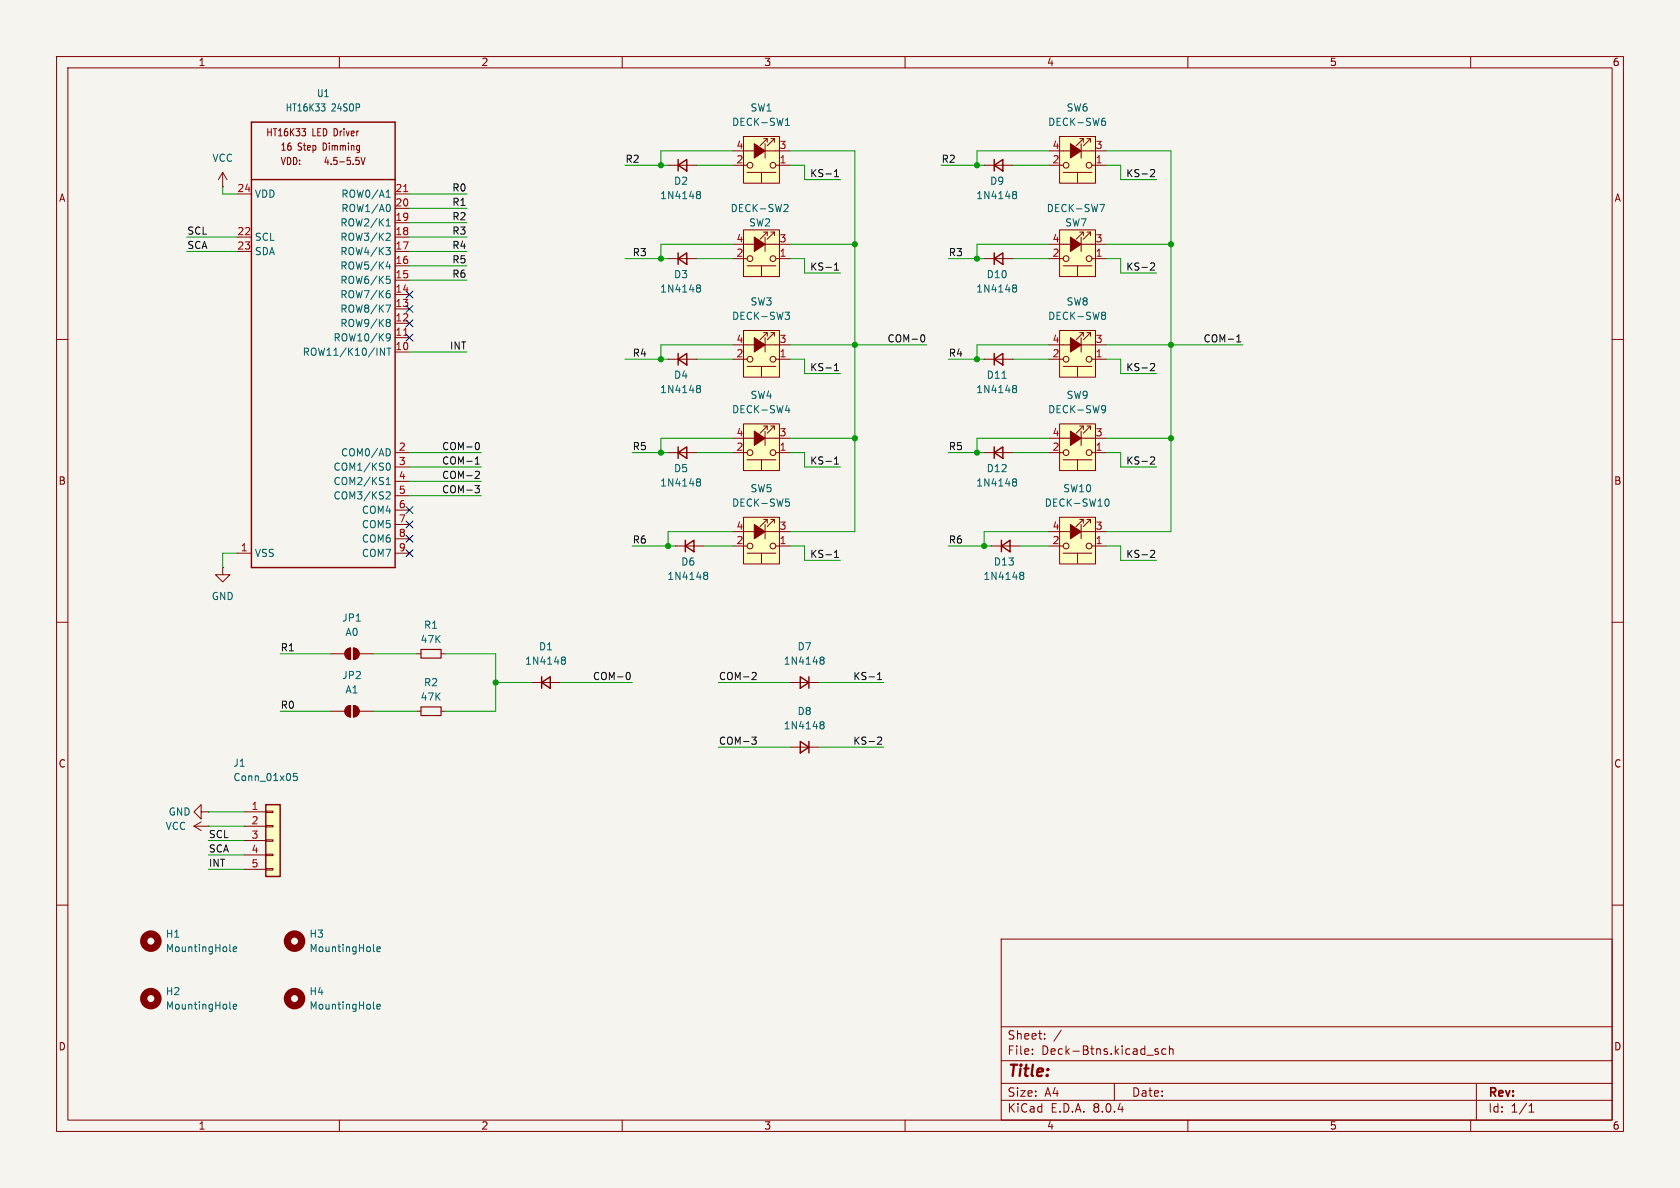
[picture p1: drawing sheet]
<svg xmlns="http://www.w3.org/2000/svg" width="297mm" height="210mm" viewBox="0 0 297 210" stroke-linecap="round" stroke-linejoin="round" font-family="sans-serif">
<path d="M0 0h297v210h-297z" fill="#f5f4ef" stroke="#f5f4ef" stroke-width=".18"/>
<g fill="none" stroke="#840000" stroke-width=".18">
<path d="M10 10h277v190h-277zM12 12h273v186h-273zM60 10v2M110 10v2M160 10v2M210 10v2M260 10v2M10 60h2M285 60h2M10 110h2M285 110h2M10 160h2"/>
<path d="M285 160h2M177 166h108v32h-108zM60 198v2M110 198v2M160 198v2M177 194.5h108M177 191.5h108M177 187.5h108M177 181.5h108M182.5 186.3v.1M182.5 185.5v.1M184.7 183.6v.1"/>
<path d="M184.7 182.8v.1M187.6 182.1l-1.3 2M197 191.5v3M204.2 185.7l.6 .4-.2 .3-.4-.1M204.7 185.5l-.3-.1-.2 .2M206.1 185.5l-.4-.1-.3 .3v.4l.1 .2h.6M206.7 185.5l.3-.1 .3 .1 .1 .9M206.7 184.9v1.5M210 198v2M260 198v2M261 191.5v6.5M270.3 196.6h.9"/>
<path d="M270.3 195.5l.4-.4v1.5"/>
</g>
<circle cx="52.1" cy="166.4" r="1.27" fill="none" stroke="#840000" stroke-width="1.3"/>
<path d="M66 168l.2 .2M66.6 167.8l.6-.1v-.3h-.4l-.2 .2 .1 .6h.5" fill="none" stroke="#006464" stroke-width=".18"/>
<path d="M131.4 58.4h6.4v8.3h-6.4z" fill="#ffffc2"/>
<g fill="none" stroke="#840000" stroke-width=".18">
<path d="M118.1 29.2h5.1M131.4 58.4h6.4v8.3h-6.4zM135 58.8h.6v.6M135.3 59.7v2.5M135.6 58.8l-1.2 1.3M136.3 58.8h.6v.6M136.9 58.8l-1.3 1.3M129.5 61h10.2M129.5 63.5h2.6M132.1 64.8h5.1M134.6 64.8v1.7M137.2 63.5h2.5"/>
<path d="M119.4 96.5h5.1M39.4 100.3v1.3h-1.3l1.3 1.3 1.2-1.3h-1.2M39.4 100.3h.1M58.4 115.6h2.6M61.3 114.9l.7-.3v2a1.02 1.02 0 0 1-1-.6 1.02 1.02 0 0 1 .3-1.1zM62.5 114.6a1.02 1.02 0 0 1 1 1 1.02 1.02 0 0 1-1 1zM63.5 115.6h2.5M73.7 115.6h.7M78 115.6h.7M58.4 125.7h2.6M61.3 125l.7-.3v2a1.02 1.02 0 0 1-1-.6 1.02 1.02 0 0 1 .3-1.1zM62.5 124.7a1.02 1.02 0 0 1 1 1 1.02 1.02 0 0 1-1 1z"/>
<path d="M63.5 125.7h2.5M73.7 125.7h.7M78 125.7h.7M94 120.7h5.1M34.3 146.1l1.3 .7M34.3 146.1h2.5M35.6 143.5v1.3l-1.3-1.3 1.3-1.3v1.3h1.2M35.6 145.3l-1.3 .8M36.8 146.1h.1M36.8 143.5h.1"/>
<circle cx="132.6" cy="63.5" r=".51"/>
<circle cx="136.7" cy="63.5" r=".51"/>
</g>
<g fill="#840000" stroke="#840000" stroke-width=".18">
<path d="M133.3 59.7l2 1.3-2 1.2z"/>
<path d="M61.3 114.9l.7-.3v2a1.02 1.02 0 0 1-1-.6 1.02 1.02 0 0 1 .3-1.1z"/>
<path d="M62.5 114.6a1.02 1.02 0 0 1 1 1 1.02 1.02 0 0 1-1 1z"/>
<path d="M61.3 125l.7-.3v2a1.02 1.02 0 0 1-1-.6 1.02 1.02 0 0 1 .3-1.1z"/>
<path d="M62.5 124.7a1.02 1.02 0 0 1 1 1 1.02 1.02 0 0 1-1 1z"/>
</g>
<g fill="none" stroke="#006464" stroke-width=".18">
<path d="M123.2 34.3l.2 .1M123.2 33.9h.4l.2 .1v.2l-.2 .2M123.4 34.4h.2M123.4 34.4l-.2 .1M123.6 34.4l.2 .2v.4l-.2 .1h-.4M138.8 55.2h.8l-.4 .5 .3 .1 .1 .4-.3 .3h-.3M99.4 116.6l.1 .1M99.4 116.2l.3-.1 .2 .2 .1 .2-.3 .2M99.5 116.7h.2M99.5 116.7l-.1 .1M99.7 116.7l.3 .2-.1 .4-.2 .1h-.3M124.5 101.6l.1 .1"/>
<path d="M124.5 101.2h.4l.2 .1v.2l-.2 .2M124.6 101.7h.3M124.6 101.7l-.1 .1M124.9 101.7l.2 .2v.4l-.2 .1h-.4"/>
</g>
<path d="M119.9 29.2l1.5-1v2zM119.9 28.2v2M121.2 96.5l1.5-1v2zM121.2 95.5v2M95.8 119.6v2.1M95.8 120.7l1.5-1.1v2.1z" fill="none" stroke="#840000" stroke-width=".25"/>
<path d="M74.4 114.8h3.6v1.5h-3.6zM74.4 125h3.6v1.5h-3.6z" fill="none" stroke="#840000" stroke-width=".2"/>
<path d="M47 142.2h2.5v12.7h-2.5z" fill="#ffffc2"/>
<path d="M43.2 143.5h3.8M43.2 146.1h3.8M43.2 148.6h3.8M43.2 151.1h3.8M43.2 153.7h3.8M47 153.5h1.3v.3h-1.3zM47 151h1.3v.3h-1.3zM47 148.5h1.3v.2h-1.3zM47 145.9h1.3v.3h-1.3zM47 143.4h1.3v.2h-1.3z" fill="none" stroke="#840000" stroke-width=".18"/>
<path d="M47 142.2h2.5v12.7h-2.5z" fill="none" stroke="#840000" stroke-width=".25"/>
<path d="M52.5 136.7h-.6l-.1 .6 .2-.1 .4 .1 .2 .1-.1 .5-.2 .1-.5-.1" fill="none" stroke="#006464" stroke-width=".18"/>
<path d="M131.4 24.1h6.4v8.3h-6.4z" fill="#ffffc2"/>
<g fill="none" stroke="#840000" stroke-width=".18">
<path d="M39.4 33h.1M39.4 30.5l-.8 1.3M39.4 30.5v2.5M39.4 30.5l.7 1.3M129.5 26.7h10.2M129.5 29.2h2.6M131.4 24.1h6.4v8.3h-6.4zM132.1 30.5h5.1M134.6 30.5v1.8M135 24.5h.6v.6M135.3 25.4v2.5M135.6 24.5l-1.2 1.3"/>
<path d="M136.3 24.5h.6v.6M136.9 24.5l-1.3 1.3M137.2 29.2h2.5M118.1 45.7h5.1M174 63.5h5.1M175.3 96.5h5M139.7 120.7h5.1M139.7 132.1h5.1"/>
<circle cx="132.6" cy="29.2" r=".51"/>
<circle cx="136.7" cy="29.2" r=".51"/>
</g>
<path d="M133.3 25.4l2 1.3-2 1.2z" fill="#840000" stroke="#840000" stroke-width=".18"/>
<g fill="none" stroke="#006464" stroke-width=".18">
<path d="M138.9 22.2h.7M138.9 21.3l.3-.4v1.3M123.2 50.8l.2 .1M123.2 50.4h.4l.2 .1v.2l-.2 .2M123.4 50.9h.2M123.4 50.9l-.2 .1M123.6 50.9l.2 .2v.4l-.2 .1h-.4M177.2 66.9h.7M179.1 68.6l.1 .1M179.1 68.2l.4-.1 .2 .2v.1l-.2 .3M179.2 68.7h.3M179.2 68.7h-.1"/>
<path d="M179.5 68.7l.2 .2v.4l-.2 .1h-.4M145.1 116.6l.1 .1M145.1 116.2l.3-.1 .2 .2 .1 .2-.3 .2M145.2 116.7h.2M145.2 116.7l-.1 .1M145.4 116.7l.3 .2-.1 .4-.2 .1h-.3M180.4 101.6l.1 .1M180.4 101.2h.4l.1 .1 .1 .2-.2 .2M180.5 101.7h.3M180.5 101.7l-.1 .1M180.8 101.7l.2 .2-.1 .4-.1 .1h-.4M145.1 127.6h.3l.2 .1 .1 .2-.3 .2"/>
<path d="M145.1 128.1h.1M145.2 128.1h.2M145.2 128.1l-.1 .1M145.4 128.1l.3 .3-.1 .3-.2 .1h-.3M40.6 168l.2 .2M40.6 178.2l.2 .2M41.2 167.8l.6-.1v-.3h-.4l-.2 .2 .1 .6h.5M41.2 178l.6-.2v-.2l-.4-.1-.2 .2 .1 .6h.5M66 178.2l.2 .2M66.6 178l.6-.2v-.2l-.4-.1-.2 .2 .1 .6h.5"/>
</g>
<path d="M119.9 45.7l1.5-1v2zM119.9 44.7v2M175.8 63.5l1.5-1v2zM175.8 62.5v2M177 96.5l1.6-1v2zM177 95.5v2M141.5 119.6l1.5 1.1-1.5 1zM143 119.6v2.1M141.5 131.1l1.5 1-1.5 1zM143 131.1v2" fill="none" stroke="#840000" stroke-width=".25"/>
<g fill="none" stroke="#840000" stroke-width="1.3">
<circle cx="26.7" cy="176.5" r="1.27"/>
<circle cx="26.7" cy="166.4" r="1.27"/>
<circle cx="52.1" cy="176.5" r="1.27"/>
</g>
<path d="M187.3 74.9h6.4v8.3h-6.4z" fill="#ffffc2"/>
<g fill="none" stroke="#840000" stroke-width=".18">
<path d="M185.4 77.5h10.2M187.3 74.9h6.4v8.3h-6.4zM190.9 75.3h.6v.6M191.1 76.2v2.5M191.5 75.3l-1.3 1.3M192.2 75.3h.6v.6M192.8 75.3l-1.3 1.3M185.4 80h2.6M188 81.3h5M190.5 81.3v1.8M193 80h2.6"/>
<circle cx="188.5" cy="80" r=".51"/>
<circle cx="192.5" cy="80" r=".51"/>
</g>
<path d="M189.2 76.2l1.9 1.3-1.9 1.2z" fill="#840000" stroke="#840000" stroke-width=".18"/>
<path d="M195 71.7l.4 .1a.84 .84 0 0 1-.3 1.2h-.2M195.5 72.2l-.3 .3h-.2" fill="none" stroke="#006464" stroke-width=".18"/>
<path d="M187.3 91.4h6.4v8.3h-6.4z" fill="#ffffc2"/>
<g fill="none" stroke="#840000" stroke-width=".18">
<path d="M41.9 34.3h2.5M53.4 22.7h.6l-.3 .5M53.8 23.2l.2 .3v.3l-.2 .2M63.3 28.3l.2 .3v.3l-.2 .2M63.8 27.8l.4 1.3 .3-1.3M69.8 39.4h2.6M69.8 36.8h2.6M69.8 34.3h2.6M41.9 44.5h2.5M41.9 41.9h2.5M69.8 59.7h2.6M69.8 57.2h2.6"/>
<path d="M69.8 54.6h2.6M69.8 52.1h2.6M69.8 49.5h2.6M69.8 47h2.6M69.8 44.5h2.6M69.8 41.9h2.6M174 45.7h5.1M69.8 62.2h2.6M41.9 97.8h2.5M69.8 97.8h2.6M69.8 80h2.6M69.8 82.6h2.6"/>
<path d="M69.8 85.1h2.6M69.8 87.6h2.6M69.8 90.2h2.6M69.8 92.7h2.6M69.8 95.3h2.6M174 80h5.1M185.4 94h10.2M185.4 96.5h2.6M187.3 91.4h6.4v8.3h-6.4zM188 97.8h5M190.5 97.8v1.8M190.9 91.8h.6v.7"/>
<path d="M191.1 92.7v2.6M191.5 91.8l-1.3 1.3M192.2 91.8h.6v.7M192.8 91.8l-1.3 1.3M193 96.5h2.6"/>
<circle cx="188.5" cy="96.5" r=".51"/>
<circle cx="192.5" cy="96.5" r=".51"/>
</g>
<path d="M189.2 92.7l1.9 1.3-1.9 1.3z" fill="#840000" stroke="#840000" stroke-width=".18"/>
<g fill="none" stroke="#006464" stroke-width=".18">
<path d="M56.8 18.4h.7l-.4 .4M57.3 18.8l.2 .3v.3l-.2 .2M68.3 39.9h.7M68.3 39l.3-.3v1.2M68.3 34.9h.7M68.4 33.9l.2-.3v1.3M68.7 36.1a.79 .79 0 0 1 0 1.3M68.2 43.8h.8l-.4 .4 .3 .2 .1 .4-.2 .2h-.4M68.2 53.9h.9l-.6 1.3M68.3 47.1h.8M68.3 59.1l.2-.1 .4 .1a.84 .84 0 0 1-.3 1.2h-.2M68.3 48.8h.6"/>
<path d="M68.5 41.2l.4 .1 .1 .3-.8 .9h.8M68.5 49.3h.3l.2 .3-.1 .4-.4 .1M68.5 51.9h.4l.1 .2-.1 .4-.4 .1M68.5 56.5h.3l.2 .2-.2 .3M68.5 57h.3M68.8 57l.2 .2v.3l-.1 .2h-.4M68.9 51.4h-.4M68.9 46.7v.9M69 59.5l-.2 .3-.5-.1M179.1 50.4h.4l.2 .1v.2l-.2 .2M179.1 50.8l.1 .1M179.2 50.9h.3"/>
<path d="M179.2 50.9l-.1 .1M179.5 50.9l.2 .2v.4l-.2 .1h-.4M67.2 61.5l.8 1.3v-1.3M68.4 61.5h.7M68.8 79.4l.2 .5-.2 .6M68.8 61.5v1.3M68.3 84.8l.3-.4v1.3M68.3 85.7h.7M68.3 87l.5-.1 .2 .4-.8 .9h.8M68.3 82.1l.3-.2a.68 .68 0 0 1 .4 .6 .68 .68 0 0 1-.4 .6l-.3-.2M179.1 85.1l.1 .1M179.1 84.7h.4l.2 .1v.2l-.2 .2"/>
<path d="M179.2 85.2h.3M179.2 85.2l-.1 .1M179.5 85.2l.2 .2v.4l-.2 .1h-.4M195.5 88.3l.1-.1a.68 .68 0 0 1 .5 .6 .68 .68 0 0 1-.5 .7l-.1-.1"/>
</g>
<path d="M44.4 21.6h25.4v78.7h-25.4zM44.4 31.8h25.4M175.8 45.7l1.5-1v2zM175.8 44.7v2M175.8 79v2M175.8 80l1.5-1v2z" fill="none" stroke="#840000" stroke-width=".25"/>
<path d="M71.4 33.9h.7M71.4 59.3h.7" fill="none" stroke="#a90000" stroke-width=".18"/>
<path d="M187.3 40.6h6.4v8.3h-6.4z" fill="#ffffc2"/>
<g fill="none" stroke="#840000" stroke-width=".18">
<path d="M185.4 43.2h10.2M185.4 45.7h2.6M187.3 40.6h6.4v8.3h-6.4zM188 47h5M190.5 47v1.8M190.9 41h.6v.7M191.1 41.9v2.6M191.5 41l-1.3 1.3M192.2 41h.6v.7M192.8 41l-1.3 1.3M193 45.7h2.6"/>
<circle cx="188.5" cy="45.7" r=".51"/>
<circle cx="192.5" cy="45.7" r=".51"/>
</g>
<path d="M189.2 41.9l1.9 1.3-1.9 1.3z" fill="#840000" stroke="#840000" stroke-width=".18"/>
<path d="M194.4 36.1h.9l-.6 1.3" fill="none" stroke="#006464" stroke-width=".18"/>
<path d="M187.3 24.1h6.4v8.3h-6.4z" fill="#ffffc2"/>
<g fill="none" stroke="#840000" stroke-width=".18">
<path d="M174 29.2h5.1M185.4 26.7h10.2M185.4 29.2h2.6M187.3 24.1h6.4v8.3h-6.4zM188 30.5h5M190.5 30.5v1.8M190.9 24.5h.6v.6M191.1 25.4v2.5M191.5 24.5l-1.3 1.3M192.2 24.5h.6v.6M192.8 24.5l-1.3 1.3M193 29.2h2.6"/>
<circle cx="188.5" cy="29.2" r=".51"/>
<circle cx="192.5" cy="29.2" r=".51"/>
</g>
<path d="M189.2 25.4l1.9 1.3-1.9 1.2z" fill="#840000" stroke="#840000" stroke-width=".18"/>
<path d="M179.1 34.3l.1 .1M179.1 33.9h.4l.2 .1v.2l-.2 .2M179.2 34.4h.3M179.2 34.4l-.1 .1M179.5 34.4l.2 .2v.4l-.2 .1h-.4M195 21.4h.2l.3 .2-.1 .4-.4 .2M195.3 20.9l-.3 .1" fill="none" stroke="#006464" stroke-width=".18"/>
<path d="M175.8 29.2l1.5-1v2zM175.8 28.2v2" fill="none" stroke="#840000" stroke-width=".25"/>
<path d="M187.3 58.4h6.4v8.3h-6.4z" fill="#ffffc2"/>
<g fill="none" stroke="#840000" stroke-width=".18">
<path d="M187.3 58.4h6.4v8.3h-6.4zM190.9 58.8h.6v.6M191.1 59.7v2.5M191.5 58.8l-1.3 1.3M192.2 58.8h.6v.6M192.8 58.8l-1.3 1.3M185.4 61h10.2M185.4 63.5h2.6M188 64.8h5M190.5 64.8v1.7M193 63.5h2.6"/>
<circle cx="188.5" cy="63.5" r=".51"/>
<circle cx="192.5" cy="63.5" r=".51"/>
</g>
<path d="M189.2 59.7l1.9 1.3-1.9 1.2z" fill="#840000" stroke="#840000" stroke-width=".18"/>
<path d="M195 55.2h.2l.3 .2-.3 .3M195 55.7h.2M195.2 55.7l.3 .3v.2l-.3 .3h-.2" fill="none" stroke="#006464" stroke-width=".18"/>
<path d="M131.4 91.4h6.4v8.3h-6.4z" fill="#ffffc2"/>
<g fill="none" stroke="#840000" stroke-width=".18">
<path d="M118.1 80h5.1M129.5 94h10.2M129.5 96.5h2.6M131.4 91.4h6.4v8.3h-6.4zM132.1 97.8h5.1M134.6 97.8v1.8M135 91.8h.6v.7M135.3 92.7v2.6M135.6 91.8l-1.2 1.3M136.3 91.8h.6v.7M136.9 91.8l-1.3 1.3M137.2 96.5h2.5"/>
<circle cx="132.6" cy="96.5" r=".51"/>
<circle cx="136.7" cy="96.5" r=".51"/>
</g>
<path d="M133.3 92.7l2 1.3-2 1.3z" fill="#840000" stroke="#840000" stroke-width=".18"/>
<path d="M123.2 85.1l.2 .1M123.2 84.7h.4l.2 .1v.2l-.2 .2M123.4 85.2h.2M123.4 85.2l-.2 .1M123.6 85.2l.2 .2v.4l-.2 .1h-.4M138.9 88.2h.6M139 88.7h.3l.3 .2-.1 .5-.5 .1" fill="none" stroke="#006464" stroke-width=".18"/>
<path d="M119.9 79v2M119.9 80l1.5-1v2z" fill="none" stroke="#840000" stroke-width=".25"/>
<path d="M131.4 74.9h6.4v8.3h-6.4z" fill="#ffffc2"/>
<g fill="none" stroke="#840000" stroke-width=".18">
<path d="M129.5 77.5h10.2M131.4 74.9h6.4v8.3h-6.4zM135 75.3h.6v.6M135.3 76.2v2.5M135.6 75.3l-1.2 1.3M136.3 75.3h.6v.6M136.9 75.3l-1.3 1.3M129.5 80h2.6M132.1 81.3h5.1M134.6 81.3v1.8M137.2 80h2.5"/>
<circle cx="132.6" cy="80" r=".51"/>
<circle cx="136.7" cy="80" r=".51"/>
</g>
<path d="M133.3 76.2l2 1.3-2 1.2z" fill="#840000" stroke="#840000" stroke-width=".18"/>
<path d="M138.9 72.5h.7M139.5 72.1v.9" fill="none" stroke="#006464" stroke-width=".18"/>
<path d="M131.4 40.6h6.4v8.3h-6.4z" fill="#ffffc2"/>
<g fill="none" stroke="#840000" stroke-width=".18">
<path d="M129.5 43.2h10.2M129.5 45.7h2.6M131.4 40.6h6.4v8.3h-6.4zM132.1 47h5.1M134.6 47v1.8M135 41h.6v.7M135.3 41.9v2.6M135.6 41l-1.2 1.3M136.3 41h.6v.7M136.9 41l-1.3 1.3M137.2 45.7h2.5M118.1 63.5h5.1"/>
<circle cx="132.6" cy="45.7" r=".51"/>
<circle cx="136.7" cy="45.7" r=".51"/>
</g>
<path d="M133.3 41.9l2 1.3-2 1.3z" fill="#840000" stroke="#840000" stroke-width=".18"/>
<path d="M138.8 36.1l.4 .1 .1 .3-.8 .9h.8M123.2 68.6l.2 .1M123.2 68.2l.4-.1 .2 .2v.1l-.2 .3M123.4 68.7h.2M123.4 68.7h-.2M123.6 68.7l.2 .2v.4l-.2 .1h-.4" fill="none" stroke="#006464" stroke-width=".18"/>
<path d="M119.9 63.5l1.5-1v2zM119.9 62.5v2" fill="none" stroke="#840000" stroke-width=".25"/>
<g fill="none" stroke="#0f0f0f" stroke-width=".18">
<path d="M147.5 30.3l.4-.3v1.2M147.5 31.2h.7M203.5 30h.4l.2 .3-.8 .9h.8M147.5 46.8l.4-.3v1.2M147.5 47.7h.7M162.9 59.2h.2a.68 .68 0 0 1 .4 .6 .68 .68 0 0 1-.4 .6h-.2M203.5 46.5h.4l.2 .3-.8 .9h.8M218.6 59.5l.4-.3v1.2M84.2 78.3l.1-.1a.68 .68 0 0 1 .5 .7 .68 .68 0 0 1-.5 .6l-.1-.1M147.5 65.5h.7M147.5 64.6l.4-.3v1.2M203.5 64.3h.4l.2 .3-.8 .9h.8"/>
<path d="M218.6 60.4h.8M84 85.8h.7l-.4 .5 .4 .2v.4l-.2 .2h-.4M84 82h.7M84 81.1l.4-.3v1.2M84.2 83.3l.4 .1 .1 .3-.7 .9h.7M147.5 81.1l.4-.3v1.2M147.5 97.6l.4-.3v1.2M147.5 82h.7M147.5 98.5h.7M203.5 80.8h.4l.2 .3-.8 .9h.8M203.5 97.3h.4l.2 .3-.8 .9h.8M110.9 118.9h.1a.68 .68 0 0 1 .4 .6 .68 .68 0 0 1-.4 .6h-.1"/>
<path d="M133.1 118.9h.5l.1 .3-.8 .9h.8M155.1 119.2l.4-.3v1.2M132.9 130.3h.8l-.4 .5 .3 .1 .1 .4-.2 .3h-.4M155.1 120.1h.8M155.2 130.4l.4-.1 .3 .4-.8 .9h.8"/>
</g>
<g fill="none" stroke="#009600" stroke-width=".18">
<path d="M39.4 33v1.3h2.5M72.4 36.8h10.1M72.4 39.4h10.1M72.4 34.3h10.1M110.5 29.2h7.6M123.2 29.2h6.3M129.5 26.7h-12.7v2.5M139.7 29.2h2.5v2.6h6.4M139.7 26.7h11.4v67.3h-11.4M166.4 29.2h7.6M179.1 29.2h6.3M185.4 26.7h-12.7v2.5"/>
<path d="M195.6 29.2h2.5v2.6h6.4M195.6 26.7h11.4v67.3h-11.4M33 41.9h8.9M33 44.5h8.9M72.4 41.9h10.1M72.4 44.5h10.1M72.4 47h10.1M72.4 49.5h10.1M110.5 45.7h7.6M123.2 45.7h6.3M129.5 43.2h-12.7v2.5M139.7 43.2h11.4"/>
<path d="M139.7 45.7h2.5v2.6h6.4M167.6 45.7h6.4M179.1 45.7h6.3M185.4 43.2h-12.7v2.5M195.6 43.2h11.4M195.6 45.7h2.5v2.6h6.4M72.4 62.2h10.1M110.5 63.5h7.6M123.2 63.5h6.3M129.5 61h-12.7v2.5M129.5 77.5h-12.7v2.5M139.7 63.5h2.5v2.5h6.4"/>
<path d="M139.7 61h24.1M139.7 77.5h11.4M167.6 63.5h6.4M179.1 63.5h6.3M185.4 61h-12.7v2.5M185.4 77.5h-12.7v2.5M195.6 63.5h2.5v2.5h6.4M195.6 61h24.1M195.6 77.5h11.4M41.9 97.8h-2.5v2.5M72.4 80h12.7M72.4 85.1h12.7"/>
<path d="M72.4 82.6h12.7M72.4 87.6h12.7M111.8 80h6.3M111.8 96.5h7.6M123.2 80h6.3M124.5 96.5h5M129.5 94h-11.4v2.5M139.7 80h2.5v2.6h6.4M139.7 96.5h2.5v2.6h6.4M167.6 80h6.4M167.6 96.5h7.7M179.1 80h6.3"/>
<path d="M180.3 96.5h5.1M185.4 94h-11.4v2.5M195.6 80h2.5v2.6h6.4M195.6 96.5h2.5v2.6h6.4M49.5 115.6h8.9M66 115.6h7.7M78.7 115.6h8.9v10.1h-8.9M49.5 125.7h8.9M66 125.7h7.7M87.6 120.7h6.4M99.1 120.7h12.7M127 120.7h12.7"/>
<path d="M127 132.1h12.7M144.8 120.7h11.4M144.8 132.1h11.4M36.8 143.5h6.4M36.8 148.6h6.4M36.8 146.1h6.4M36.8 151.1h6.4M36.8 153.7h6.4"/>
</g>
<g fill="none" stroke="#000084" stroke-width=".18">
<path d="M71.8 56.5l1.2 1.3M71.8 59.1l1.2 1.2M71.8 51.5l1.2 1.2M71.8 54l1.2 1.2M73 56.5l-1.2 1.3M73 59.1l-1.2 1.2M73 51.5l-1.2 1.2M73 54l-1.2 1.2M71.8 97.2l1.2 1.2M71.8 94.6l1.2 1.3M71.8 92.1l1.2 1.2M71.8 89.6l1.2 1.2"/>
<path d="M73 97.2l-1.2 1.2M73 94.6l-1.2 1.3M73 92.1l-1.2 1.2M73 89.6l-1.2 1.2"/>
</g>
<g fill="#009600" stroke="#009600" stroke-width=".18">
<circle cx="151.1" cy="77.5" r=".46"/>
<circle cx="151.1" cy="61" r=".46"/>
<circle cx="118.1" cy="96.5" r=".46"/>
<circle cx="116.8" cy="80" r=".46"/>
<circle cx="87.6" cy="120.7" r=".46"/>
<circle cx="174" cy="96.5" r=".46"/>
<circle cx="207" cy="77.5" r=".46"/>
<circle cx="172.7" cy="80" r=".46"/>
<circle cx="172.7" cy="63.5" r=".46"/>
<circle cx="207" cy="61" r=".46"/>
<circle cx="172.7" cy="45.7" r=".46"/>
<circle cx="207" cy="43.2" r=".46"/>
<circle cx="172.7" cy="29.2" r=".46"/>
<circle cx="116.8" cy="63.5" r=".46"/>
<circle cx="116.8" cy="45.7" r=".46"/>
<circle cx="116.8" cy="29.2" r=".46"/>
<circle cx="151.1" cy="43.2" r=".46"/>
</g>
<text font-size="2.8" fill="#840000" x="178" y="190.9">Title:</text>
<g font-size="2.1" fill="#840000">
<text x="178" y="184">Sheet:</text>
<text x="178" y="186.7">File:</text>
<text x="184.1" y="186.7">Deck-Btns.kicad_sch</text>
<text x="178" y="196.9">KiCad</text>
<text x="178" y="194.1">Size:</text>
<text x="184.7" y="194.1">A4</text>
<text x="185.7" y="196.9">E.D.A.</text>
<text x="193.3" y="196.9">8.0.4</text>
<text x="200" y="194.1">Date:</text>
<text x="263" y="194.3">Rev:</text>
<text x="263" y="196.9">Id:</text>
<text x="267.1" y="196.9">1/1</text>
</g>
<g font-size="1.8" fill="#840000">
<text x="35" y="11.9">1</text>
<text x="85" y="11.9">2</text>
<text x="135" y="11.9">3</text>
<text x="185" y="11.9">4</text>
<text x="235" y="11.9">5</text>
<text x="285" y="11.9">6</text>
<text x="47" y="24.3">HT16K33</text>
<text x="49.5" y="26.8">16</text>
<text x="49.5" y="29.4">VDD:</text>
<text x="52.6" y="26.8">Step</text>
<text x="55.2" y="24.3">LED Driver</text>
<text x="57.1" y="29.4">4.5-5.5V</text>
<text x="57.2" y="26.8">Dimming</text>
<text x="10.3" y="35.9">A</text>
<text x="285.3" y="35.9">A</text>
<text x="10.3" y="85.9">B</text>
<text x="285.3" y="85.9">B</text>
<text x="10.3" y="135.9">C</text>
<text x="285.3" y="135.9">C</text>
<text x="10.3" y="185.9">D</text>
<text x="285.3" y="185.9">D</text>
<text x="35" y="199.9">1</text>
<text x="85" y="199.9">2</text>
<text x="135" y="199.9">3</text>
<text x="185" y="199.9">4</text>
<text x="235" y="199.9">5</text>
<text x="285" y="199.9">6</text>
</g>
<g font-size="1.8" fill="#006464">
<text x="55.9" y="17.4">U1</text>
<text x="50.4" y="19.9">HT16K33</text>
<text x="58.6" y="19.9">24SOP</text>
<text x="129.3" y="22.5">DECK-SW1</text>
<text x="132.6" y="19.9">SW1</text>
<text x="185.2" y="22.5">DECK-SW6</text>
<text x="188.5" y="19.9">SW6</text>
<text x="37.5" y="28.8">VCC</text>
<text x="45" y="35.2">VDD</text>
<text x="60.2" y="35.2">ROW0/A1</text>
<text x="116.6" y="35.4">1N4148</text>
<text x="119.1" y="32.9">D2</text>
<text x="172.5" y="35.4">1N4148</text>
<text x="174.9" y="32.9">D9</text>
<text x="60.1" y="40.2">ROW2/K1</text>
<text x="60.2" y="37.7">ROW1/A0</text>
<text x="129.1" y="37.7">DECK-SW2</text>
<text x="132.3" y="40.2">SW2</text>
<text x="184.9" y="37.7">DECK-SW7</text>
<text x="188.2" y="40.2">SW7</text>
<text x="45" y="42.8">SCL</text>
<text x="45" y="45.3">SDA</text>
<text x="60.1" y="47.9">ROW5/K4</text>
<text x="60.1" y="45.3">ROW4/K3</text>
<text x="60.1" y="42.8">ROW3/K2</text>
<text x="60.1" y="52.9">ROW7/K6</text>
<text x="60.1" y="50.4">ROW6/K5</text>
<text x="116.6" y="51.9">1N4148</text>
<text x="119.1" y="49.4">D3</text>
<text x="172.5" y="51.9">1N4148</text>
<text x="174.3" y="49.4">D10</text>
<text x="60.1" y="58">ROW9/K8</text>
<text x="60.1" y="55.5">ROW8/K7</text>
<text x="129.3" y="56.7">DECK-SW3</text>
<text x="132.6" y="54.2">SW3</text>
<text x="185.2" y="56.7">DECK-SW8</text>
<text x="188.5" y="54.2">SW8</text>
<text x="53.4" y="63.1">ROW11/K10/INT</text>
<text x="58.9" y="60.6">ROW10/K9</text>
<text x="116.6" y="69.7">1N4148</text>
<text x="119.1" y="67.2">D4</text>
<text x="132.6" y="70.7">SW4</text>
<text x="172.5" y="69.7">1N4148</text>
<text x="174.3" y="67.2">D11</text>
<text x="188.5" y="70.7">SW9</text>
<text x="129.3" y="73.3">DECK-SW4</text>
<text x="185.2" y="73.3">DECK-SW9</text>
<text x="58.9" y="83.4">COM1/KS0</text>
<text x="60.2" y="80.9">COM0/AD</text>
<text x="119.1" y="83.7">D5</text>
<text x="174.3" y="83.7">D12</text>
<text x="58.9" y="86">COM2/KS1</text>
<text x="58.9" y="88.5">COM3/KS2</text>
<text x="116.6" y="86.2">1N4148</text>
<text x="129.3" y="89.8">DECK-SW5</text>
<text x="132.6" y="87.2">SW5</text>
<text x="172.5" y="86.2">1N4148</text>
<text x="184.6" y="89.8">DECK-SW10</text>
<text x="187.9" y="87.2">SW10</text>
<text x="63.9" y="91">COM4</text>
<text x="63.9" y="93.6">COM5</text>
<text x="45" y="98.7">VSS</text>
<text x="63.9" y="96.1">COM6</text>
<text x="63.9" y="98.7">COM7</text>
<text x="120.3" y="100.2">D6</text>
<text x="175.6" y="100.2">D13</text>
<text x="37.3" y="106.3">GND</text>
<text x="117.9" y="102.7">1N4148</text>
<text x="173.8" y="102.7">1N4148</text>
<text x="60.4" y="110.1">JP1</text>
<text x="61" y="112.6">A0</text>
<text x="74.3" y="113.9">47K</text>
<text x="74.9" y="111.4">R1</text>
<text x="92.7" y="117.7">1N4148</text>
<text x="95.2" y="115.2">D1</text>
<text x="138.4" y="117.7">1N4148</text>
<text x="140.9" y="115.2">D7</text>
<text x="60.4" y="120.2">JP2</text>
<text x="61" y="122.8">A1</text>
<text x="74.3" y="124.1">47K</text>
<text x="74.9" y="121.5">R2</text>
<text x="138.4" y="129.1">1N4148</text>
<text x="140.9" y="126.6">D8</text>
<text x="41.2" y="135.7">J1</text>
<text x="41.2" y="138.3">Conn_01x05</text>
<text x="29.2" y="146.9">VCC</text>
<text x="29.7" y="144.4">GND</text>
<text x="29.2" y="166">H1</text>
<text x="54.6" y="166">H3</text>
<text x="29.2" y="168.5">MountingHole</text>
<text x="54.6" y="168.5">MountingHole</text>
<text x="29.2" y="176.1">H2</text>
<text x="29.2" y="178.7">MountingHole</text>
<text x="54.6" y="176.1">H4</text>
<text x="54.6" y="178.7">MountingHole</text>
</g>
<g font-size="1.8" fill="#0f0f0f">
<text x="110.5" y="28.9">R2</text>
<text x="166.4" y="28.9">R2</text>
<text x="79.9" y="33.9">R0</text>
<text x="143.1" y="31.4">KS-1</text>
<text x="199" y="31.4">KS-2</text>
<text x="33" y="41.6">SCL</text>
<text x="79.9" y="36.5">R1</text>
<text x="79.9" y="39">R2</text>
<text x="79.9" y="41.6">R3</text>
<text x="33" y="44.1">SCA</text>
<text x="79.9" y="46.6">R5</text>
<text x="79.9" y="44.1">R4</text>
<text x="111.8" y="45.4">R3</text>
<text x="143.1" y="47.9">KS-1</text>
<text x="167.6" y="45.4">R3</text>
<text x="199" y="47.9">KS-2</text>
<text x="79.9" y="49.2">R6</text>
<text x="79.4" y="61.9">INT</text>
<text x="111.8" y="63.2">R4</text>
<text x="143.1" y="65.7">KS-1</text>
<text x="156.8" y="60.6">COM-0</text>
<text x="167.6" y="63.2">R4</text>
<text x="199" y="65.7">KS-2</text>
<text x="212.7" y="60.6">COM-1</text>
<text x="78.1" y="82.2">COM-1</text>
<text x="78.1" y="79.7">COM-0</text>
<text x="111.8" y="79.7">R5</text>
<text x="143.1" y="82.2">KS-1</text>
<text x="167.6" y="79.7">R5</text>
<text x="199" y="82.2">KS-2</text>
<text x="78.1" y="87.3">COM-3</text>
<text x="78.1" y="84.7">COM-2</text>
<text x="111.8" y="96.2">R6</text>
<text x="143.1" y="98.7">KS-1</text>
<text x="167.6" y="96.2">R6</text>
<text x="199" y="98.7">KS-2</text>
<text x="49.5" y="115.2">R1</text>
<text x="49.5" y="125.4">R0</text>
<text x="104.7" y="120.3">COM-0</text>
<text x="127" y="120.3">COM-2</text>
<text x="150.7" y="120.3">KS-1</text>
<text x="127" y="131.7">COM-3</text>
<text x="150.7" y="131.7">KS-2</text>
<text x="36.8" y="148.2">SCL</text>
<text x="36.8" y="153.3">INT</text>
<text x="36.8" y="150.8">SCA</text>
</g>
<g font-size="1.8" fill="#a90000">
<text x="130.1" y="29">2</text>
<text x="130.1" y="26.4">4</text>
<text x="137.7" y="29">1</text>
<text x="137.7" y="26.4">3</text>
<text x="186" y="29">2</text>
<text x="186" y="26.4">4</text>
<text x="193.6" y="29">1</text>
<text x="193.6" y="26.4">3</text>
<text x="41.9" y="34">24</text>
<text x="69.8" y="34">21</text>
<text x="41.9" y="41.7">22</text>
<text x="69.8" y="41.7">18</text>
<text x="69.8" y="39.1">19</text>
<text x="69.8" y="36.6">20</text>
<text x="41.9" y="44.2">23</text>
<text x="69.8" y="46.7">16</text>
<text x="69.8" y="44.2">17</text>
<text x="130.1" y="45.5">2</text>
<text x="130.1" y="42.9">4</text>
<text x="137.7" y="45.5">1</text>
<text x="137.7" y="42.9">3</text>
<text x="186" y="45.5">2</text>
<text x="186" y="42.9">4</text>
<text x="193.6" y="45.5">1</text>
<text x="193.6" y="42.9">3</text>
<text x="69.8" y="51.8">14</text>
<text x="69.8" y="49.3">15</text>
<text x="69.8" y="59.4">11</text>
<text x="69.8" y="56.9">12</text>
<text x="69.8" y="54.4">13</text>
<text x="69.8" y="62">10</text>
<text x="130.1" y="63.2">2</text>
<text x="130.1" y="60.7">4</text>
<text x="137.7" y="63.2">1</text>
<text x="137.7" y="60.7">3</text>
<text x="186" y="63.2">2</text>
<text x="186" y="60.7">4</text>
<text x="193.6" y="63.2">1</text>
<text x="193.6" y="60.7">3</text>
<text x="130.1" y="77.2">4</text>
<text x="137.7" y="77.2">3</text>
<text x="186" y="77.2">4</text>
<text x="193.6" y="77.2">3</text>
<text x="70.4" y="79.8">2</text>
<text x="70.4" y="82.3">3</text>
<text x="130.1" y="79.8">2</text>
<text x="137.7" y="79.8">1</text>
<text x="186" y="79.8">2</text>
<text x="193.6" y="79.8">1</text>
<text x="70.4" y="84.8">4</text>
<text x="70.4" y="87.4">5</text>
<text x="70.4" y="89.9">6</text>
<text x="70.4" y="92.5">7</text>
<text x="70.4" y="95">8</text>
<text x="130.1" y="93.7">4</text>
<text x="137.7" y="93.7">3</text>
<text x="186" y="93.7">4</text>
<text x="193.6" y="93.7">3</text>
<text x="42.5" y="97.5">1</text>
<text x="70.4" y="97.5">9</text>
<text x="130.1" y="96.3">2</text>
<text x="137.7" y="96.3">1</text>
<text x="186" y="96.3">2</text>
<text x="193.6" y="96.3">1</text>
<text x="44.4" y="143.3">1</text>
<text x="44.4" y="145.8">2</text>
<text x="44.4" y="148.3">3</text>
<text x="44.4" y="150.9">4</text>
<text x="44.4" y="153.4">5</text>
</g>
</svg>
